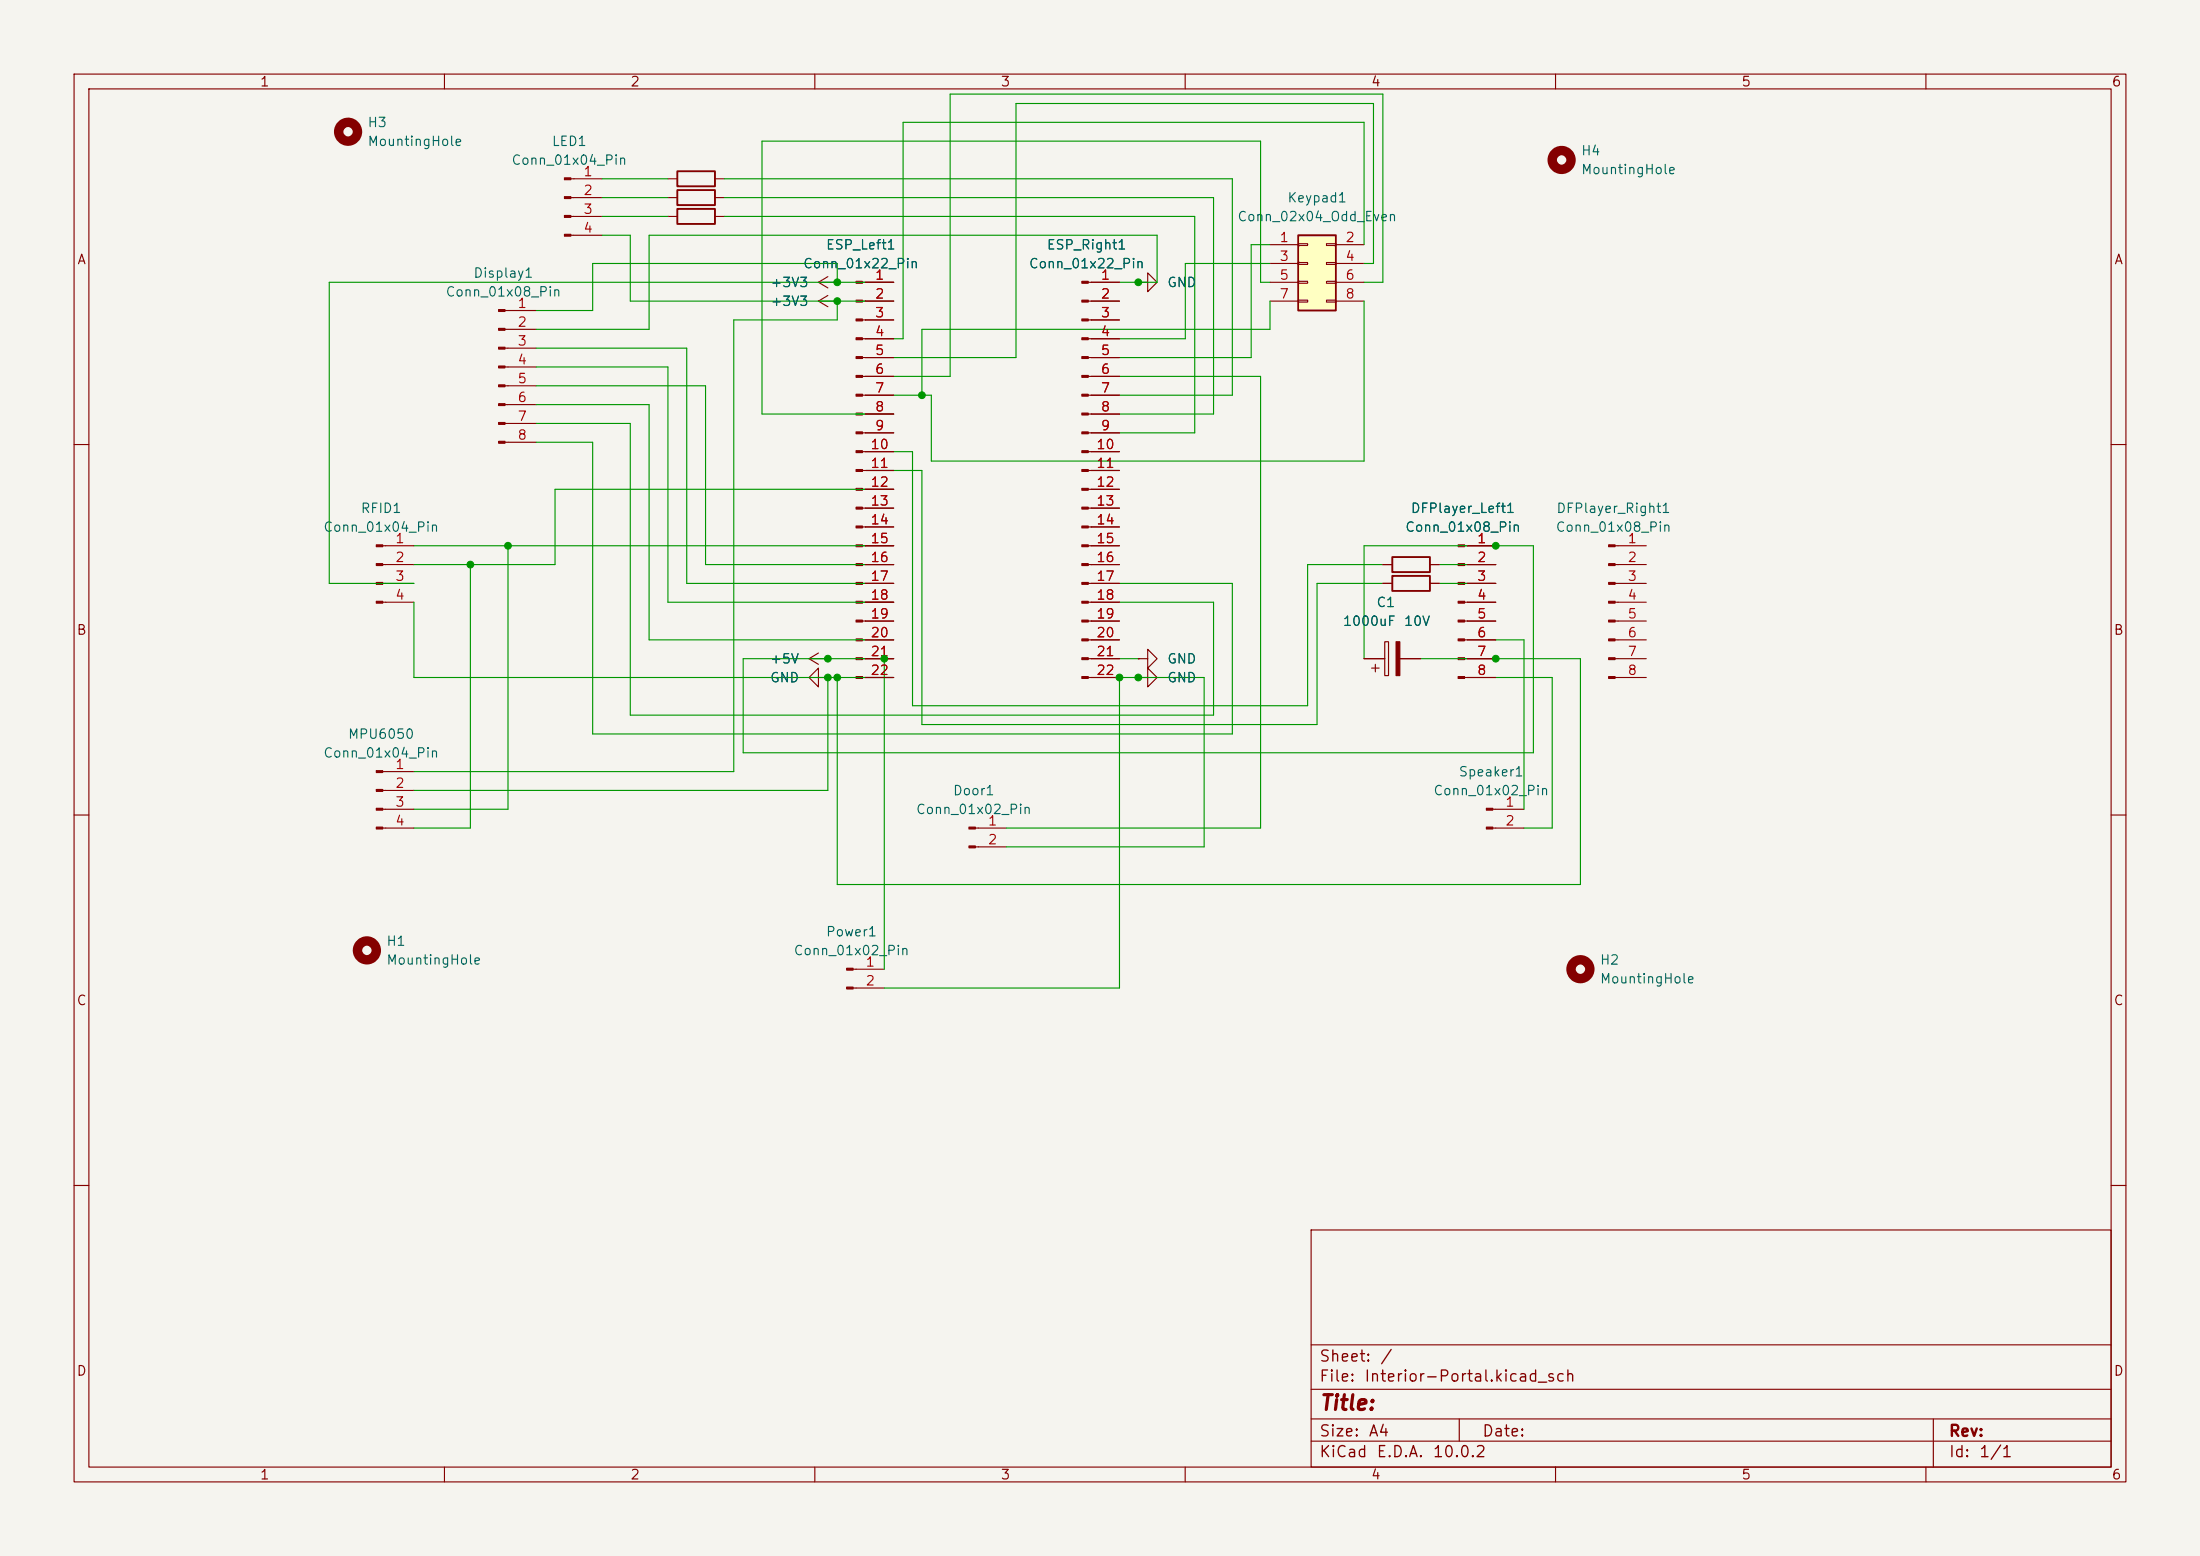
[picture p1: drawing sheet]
<svg xmlns="http://www.w3.org/2000/svg" width="297mm" height="210mm" viewBox="0 0 297 210" stroke-linecap="round" stroke-linejoin="round" font-family="sans-serif">
<path d="M0 0h297v210h-297z" fill="#f5f4ef" stroke="#f5f4ef" stroke-width=".14"/>
<g fill="none" stroke="#840000" stroke-width=".15">
<path d="M10 10h277v190h-277zM12 12h273v186h-273zM60 10v2M110 10v2M160 10v2M210 10v2M260 10v2M10 60h2M285 60h2M10 110h2M285 110h2M10 160h2"/>
<path d="M177 166h108v32h-108zM285 160h2M60 198v2M110 198v2M160 198v2M177 194.5h108M177 191.5h108M177 187.5h108M177 181.5h108M197 191.5v3M210 198v2M260 198v2"/>
<path d="M261 191.5v6.5"/>
</g>
<path d="M175.3 31.8h5v10.1h-5z" fill="#ffffc2"/>
<path d="M91.4 23.1h5.1v2h-5.1zM91.4 25.7h5.1v2h-5.1zM91.4 28.2h5.1v2h-5.1zM175.3 31.8h5v10.1h-5zM188 75.2h5v2h-5zM188 77.7h5v2.1h-5z" fill="none" stroke="#840000" stroke-width=".25"/>
<g fill="none" stroke="#840000" stroke-width=".15">
<path d="M77.1 24.1h4.2M77.1 26.7h4.2M77.1 29.2h4.2M77.1 31.8h4.2M90.2 24.1h1.2M90.2 26.7h1.2M90.2 29.2h1.2M96.5 24.1h1.3M96.5 26.7h1.3M96.5 29.2h1.3M110.5 38.1h2.5M110.5 38.1l1.3 .8"/>
<path d="M111.8 39.9l-1.3 .7M111.8 37.3l-1.3 .8M113 38.1h.1M116.4 38.1h4.2M146.9 38.1h4.2M153.7 38.1h1.2v-1.3l1.3 1.3-1.3 1.3v-1.3M153.7 38.1h.1M171.4 33h3.9M171.4 35.6h3.9M171.4 38.1h3.9M175.3 32.9h1.2v.2h-1.2zM175.3 35.4h1.2v.3h-1.2z"/>
<path d="M175.3 38h1.2v.2h-1.2zM179.1 32.9h1.2v.2h-1.2zM179.1 35.4h1.2v.3h-1.2zM179.1 38h1.2v.2h-1.2zM180.3 33h3.8M180.3 35.6h3.8M180.3 38.1h3.8M68.2 41.9h4.2M68.2 44.5h4.2M68.2 47h4.2M68.2 49.5h4.2M68.2 52.1h4.2"/>
<path d="M68.2 54.6h4.2M68.2 57.2h4.2M68.2 59.7h4.2M110.5 40.6h2.5M110.5 40.6l1.3 .8M113 40.6h.1M116.4 40.6h4.2M116.4 43.2h4.2M116.4 45.7h4.2M116.4 48.3h4.2M116.4 50.8h4.2M116.4 53.3h4.2"/>
<path d="M116.4 55.9h4.2M116.4 58.4h4.2M146.9 40.6h4.2M146.9 43.2h4.2M146.9 45.7h4.2M146.9 48.3h4.2M146.9 50.8h4.2M146.9 53.3h4.2M146.9 55.9h4.2M146.9 58.4h4.2M171.4 40.6h3.9M175.3 40.5h1.2v.3h-1.2z"/>
<path d="M179.1 40.5h1.2v.3h-1.2zM180.3 40.6h3.8M51.7 73.7h4.2M51.7 76.2h4.2M51.7 78.7h4.2M116.4 73.7h4.2M116.4 76.2h4.2M116.4 78.7h4.2M116.4 61h4.2M116.4 63.5h4.2M116.4 66h4.2M116.4 68.6h4.2"/>
<path d="M116.4 71.1h4.2M146.9 73.7h4.2M146.9 76.2h4.2M146.9 78.7h4.2M146.9 61h4.2M146.9 63.5h4.2M146.9 66h4.2M146.9 68.6h4.2M146.9 71.1h4.2M186.7 76.2h1.3M186.7 78.7h1.3M193 76.2h1.3"/>
<path d="M193 78.7h1.3M197.7 73.7h4.2M197.7 76.2h4.2M197.7 78.7h4.2M218 73.7h4.2M218 76.2h4.2M218 78.7h4.2M51.7 81.3h4.2M109.2 88.9h2.6M109.2 88.9l1.3 .8M110.5 91.4v-1.2l-1.3 1.2 1.3 1.3v-1.3h1.3M110.5 88.1l-1.3 .8"/>
<path d="M111.8 88.9h.1M111.8 91.4h.1M116.4 81.3h4.2M116.4 83.8h4.2M116.4 86.4h4.2M116.4 88.9h4.2M116.4 91.4h4.2M146.9 81.3h4.2M146.9 83.8h4.2M146.9 86.4h4.2M146.9 88.9h4.2M146.9 91.4h4.2"/>
<path d="M153.7 88.9h1.2v-1.3l1.3 1.3-1.3 1.3v-1.3M153.7 88.9h.1M153.7 91.4h1.2v-1.2l1.3 1.2-1.3 1.3v-1.3M153.7 91.4h.1M184.1 88.9h2.8M185.2 90.2h1M185.7 89.7v1M186.9 86.6h.6v4.6h-.6zM189 88.9h2.8M197.7 81.3h4.2M197.7 83.8h4.2M197.7 86.4h4.2"/>
<path d="M197.7 88.9h4.2M197.7 91.4h4.2M218 81.3h4.2M218 83.8h4.2M218 86.4h4.2M218 88.9h4.2M218 91.4h4.2M51.7 104.1h4.2M51.7 106.7h4.2M51.7 109.2h4.2M51.7 111.8h4.2M131.7 111.8h4.2"/>
<path d="M131.7 114.3h4.2M201.5 109.2h4.2M201.5 111.8h4.2M115.2 130.8h4.2M115.2 133.4h4.2"/>
</g>
<g fill="none" stroke="#840000" stroke-width="1.3">
<circle cx="47" cy="17.8" r="1.27"/>
<circle cx="210.8" cy="21.6" r="1.27"/>
<circle cx="49.5" cy="128.3" r="1.27"/>
<circle cx="213.4" cy="130.8" r="1.27"/>
</g>
<g fill="#840000" stroke="#840000" stroke-width=".15">
<path d="M50.8 104h.9v.3h-.9z"/>
<path d="M50.8 106.6h.9v.2h-.9z"/>
<path d="M50.8 109.1h.9v.2h-.9z"/>
<path d="M50.8 111.6h.9v.3h-.9z"/>
<path d="M50.8 73.5h.9v.3h-.9z"/>
<path d="M50.8 76.1h.9v.2h-.9z"/>
<path d="M50.8 78.6h.9v.3h-.9z"/>
<path d="M50.8 81.2h.9v.2h-.9z"/>
<path d="M196.8 73.5h.9v.3h-.9z"/>
<path d="M196.8 76.1h.9v.2h-.9z"/>
<path d="M196.8 78.6h.9v.3h-.9z"/>
<path d="M196.8 81.2h.9v.2h-.9z"/>
<path d="M196.8 83.7h.9v.2h-.9z"/>
<path d="M196.8 86.2h.9v.3h-.9z"/>
<path d="M196.8 88.8h.9v.2h-.9z"/>
<path d="M196.8 91.3h.9v.3h-.9z"/>
<path d="M114.3 130.7h.9v.2h-.9z"/>
<path d="M114.3 133.2h.9v.3h-.9z"/>
<path d="M146 38h.9v.2h-.9z"/>
<path d="M146 40.5h.9v.3h-.9z"/>
<path d="M146 43.1h.9v.2h-.9z"/>
<path d="M146 45.6h.9v.2h-.9z"/>
<path d="M146 48.1h.9v.3h-.9z"/>
<path d="M146 50.7h.9v.2h-.9z"/>
<path d="M146 53.2h.9v.3h-.9z"/>
<path d="M146 55.8h.9v.2h-.9z"/>
<path d="M146 58.3h.9v.2h-.9z"/>
<path d="M146 60.8h.9v.3h-.9z"/>
<path d="M146 63.4h.9v.2h-.9z"/>
<path d="M146 65.9h.9v.3h-.9z"/>
<path d="M146 68.5h.9v.2h-.9z"/>
<path d="M146 71h.9v.2h-.9z"/>
<path d="M146 73.5h.9v.3h-.9z"/>
<path d="M146 76.1h.9v.2h-.9z"/>
<path d="M146 78.6h.9v.3h-.9z"/>
<path d="M146 81.2h.9v.2h-.9z"/>
<path d="M146 83.7h.9v.2h-.9z"/>
<path d="M146 86.2h.9v.3h-.9z"/>
<path d="M146 88.8h.9v.2h-.9z"/>
<path d="M146 91.3h.9v.3h-.9z"/>
<path d="M115.6 38h.8v.2h-.8z"/>
<path d="M115.6 40.5h.8v.3h-.8z"/>
<path d="M115.6 43.1h.8v.2h-.8z"/>
<path d="M115.6 45.6h.8v.2h-.8z"/>
<path d="M115.6 48.1h.8v.3h-.8z"/>
<path d="M115.6 50.7h.8v.2h-.8z"/>
<path d="M115.6 53.2h.8v.3h-.8z"/>
<path d="M115.6 55.8h.8v.2h-.8z"/>
<path d="M115.6 58.3h.8v.2h-.8z"/>
<path d="M115.6 60.8h.8v.3h-.8z"/>
<path d="M115.6 63.4h.8v.2h-.8z"/>
<path d="M115.6 65.9h.8v.3h-.8z"/>
<path d="M115.6 68.5h.8v.2h-.8z"/>
<path d="M115.6 71h.8v.2h-.8z"/>
<path d="M115.6 73.5h.8v.3h-.8z"/>
<path d="M115.6 76.1h.8v.2h-.8z"/>
<path d="M115.6 78.6h.8v.3h-.8z"/>
<path d="M115.6 81.2h.8v.2h-.8z"/>
<path d="M115.6 83.7h.8v.2h-.8z"/>
<path d="M115.6 86.2h.8v.3h-.8z"/>
<path d="M115.6 88.8h.8v.2h-.8z"/>
<path d="M115.6 91.3h.8v.3h-.8z"/>
<path d="M130.8 111.6h.9v.3h-.9z"/>
<path d="M130.8 114.2h.9v.2h-.9z"/>
<path d="M67.3 41.8h.9v.2h-.9z"/>
<path d="M67.3 44.3h.9v.3h-.9z"/>
<path d="M67.3 46.9h.9v.2h-.9z"/>
<path d="M67.3 49.4h.9v.3h-.9z"/>
<path d="M67.3 51.9h.9v.3h-.9z"/>
<path d="M67.3 54.5h.9v.2h-.9z"/>
<path d="M67.3 57h.9v.3h-.9z"/>
<path d="M67.3 59.6h.9v.2h-.9z"/>
<path d="M76.2 24h.9v.3h-.9z"/>
<path d="M76.2 26.5h.9v.3h-.9z"/>
<path d="M76.2 29.1h.9v.2h-.9z"/>
<path d="M76.2 31.6h.9v.3h-.9z"/>
<path d="M217.2 73.5h.8v.3h-.8z"/>
<path d="M217.2 76.1h.8v.2h-.8z"/>
<path d="M217.2 78.6h.8v.3h-.8z"/>
<path d="M217.2 81.2h.8v.2h-.8z"/>
<path d="M217.2 83.7h.8v.2h-.8z"/>
<path d="M217.2 86.2h.8v.3h-.8z"/>
<path d="M217.2 88.8h.8v.2h-.8z"/>
<path d="M217.2 91.3h.8v.3h-.8z"/>
<path d="M188.5 86.6h.5v4.6h-.5z"/>
<path d="M200.7 109.1h.8v.2h-.8z"/>
<path d="M200.7 111.6h.8v.3h-.8z"/>
</g>
<g fill="none" stroke="#009600" stroke-width=".15">
<path d="M81.3 31.8h3.8v8.8h35.5M81.3 26.7h8.9M81.3 24.1h8.9M81.3 29.2h8.9M97.8 29.2h63.5v29.2h-10.2M97.8 24.1h68.6v29.2h-15.3M97.8 26.7h66v29.2h-12.7M113 38.1v-2.5h-33v6.3h-7.6M120.6 38.1h-76.2v40.6h11.5M151.1 38.1h5.1v-6.3h-68.6v12.7h-15.2M171.4 33h-2.5v15.3h-17.8M171.4 38.1h-1.2v-19h-67.3v36.8h17.7"/>
<path d="M171.4 35.6h-11.4v10.1h-8.9M184.1 38.1h2.6v-25.4h-58.4v38.1h-7.7M184.1 33v-16.5h-62.2v29.2h-1.3M184.1 35.6h1.3v-21.6h-48.2v34.3h-16.6M72.4 59.7h7.6v39.4h86.4v-20.4h-15.3M72.4 57.2h12.7v39.3h78.7v-15.2h-12.7M72.4 54.6h15.2v31.8h33M72.4 52.1h22.8v24.1h25.4M72.4 49.5h17.8v31.8h30.4M72.4 47h20.3v31.7h27.9M113 40.6v2.6h-13.9v60.9h-43.2M151.1 50.8h19.1v61h-34.3"/>
<path d="M171.4 40.6v3.9h-46.9v8.8M184.1 40.6v21.6h-58.4v-8.9h-5.1M55.9 73.7h64.7M63.5 76.2v35.6h-7.6M68.6 73.7v35.5h-12.7M120.6 66h-45.7v10.2h-19M120.6 61h2.6v34.3h53.3v-19.1h10.2M120.6 63.5h3.9v34.3h53.3v-19.1h8.9M194.3 76.2h7.6M194.3 78.7h7.6M55.9 81.3v10.1h64.7M111.8 91.4v15.3h-55.9"/>
<path d="M119.4 88.9v41.9M120.6 88.9h-20.3v12.7h106.7v-27.9h-22.9v15.2M151.1 88.9h2.6M191.8 88.9h21.6v30.5h-100.4v-28M201.9 91.4h7.6v20.4h-3.8M201.9 86.4h3.8v22.8M135.9 114.3h26.7v-22.9h-11.5v42h-31.7"/>
</g>
<g fill="#009600" stroke="#009600" stroke-width=".14">
<circle cx="124.5" cy="53.3" r=".46"/>
<circle cx="153.7" cy="38.1" r=".46"/>
<circle cx="111.8" cy="88.9" r=".46"/>
<circle cx="113" cy="91.4" r=".46"/>
<circle cx="119.4" cy="88.9" r=".46"/>
<circle cx="63.5" cy="76.2" r=".46"/>
<circle cx="68.6" cy="73.7" r=".46"/>
<circle cx="111.8" cy="91.4" r=".46"/>
<circle cx="113" cy="40.6" r=".46"/>
<circle cx="113" cy="38.1" r=".46"/>
<circle cx="153.7" cy="91.4" r=".46"/>
<circle cx="151.1" cy="91.4" r=".46"/>
<circle cx="201.9" cy="73.7" r=".46"/>
<circle cx="201.9" cy="88.9" r=".46"/>
</g>
<text font-size="2" fill="#840000" x="178" y="190.8">Title:</text>
<g font-size="1.5" fill="#840000">
<text x="178" y="184.2">Sheet:</text>
<text x="186.2" y="184.2">/</text>
<text x="178" y="186.9">File:</text>
<text x="184.1" y="186.9">Interior-Portal.kicad_sch</text>
<text x="178" y="197.1">KiCad</text>
<text x="178" y="194.3">Size:</text>
<text x="184.7" y="194.3">A4</text>
<text x="185.7" y="197.1">E.D.A.</text>
<text x="193.3" y="197.1">10.0.2</text>
<text x="200" y="194.3">Date:</text>
<text x="263" y="194.3">Rev:</text>
<text x="263" y="197.1">Id:</text>
<text x="267.1" y="197.1">1/1</text>
</g>
<g font-size="1.3" fill="#840000">
<text x="35" y="12">1</text>
<text x="85" y="12">2</text>
<text x="135" y="12">3</text>
<text x="185" y="12">4</text>
<text x="235" y="12">5</text>
<text x="285" y="12">6</text>
<text x="10.3" y="36">A</text>
<text x="285.3" y="36">A</text>
<text x="10.3" y="86">B</text>
<text x="285.3" y="86">B</text>
<text x="10.3" y="136">C</text>
<text x="285.3" y="136">C</text>
<text x="10.3" y="186">D</text>
<text x="285.3" y="186">D</text>
<text x="35" y="200">1</text>
<text x="85" y="200">2</text>
<text x="135" y="200">3</text>
<text x="185" y="200">4</text>
<text x="235" y="200">5</text>
<text x="285" y="200">6</text>
</g>
<g font-size="1.3" fill="#006464">
<text x="49.5" y="17.5">H3</text>
<text x="49.5" y="20">MountingHole</text>
<text x="69" y="22.6">Conn_01x04_Pin</text>
<text x="74.4" y="20">LED1</text>
<text x="213.4" y="21.3">H4</text>
<text x="213.4" y="23.8">MountingHole</text>
<text x="173.7" y="27.6">Keypad1</text>
<text x="111.4" y="34">ESP_Left1</text>
<text x="141.2" y="34">ESP_Right1</text>
<text x="167" y="30.2">Conn_02x04_Odd_Even</text>
<text x="60.1" y="40.3">Conn_01x08_Pin</text>
<text x="63.8" y="37.8">Display1</text>
<text x="103.9" y="41.6">+3V3</text>
<text x="103.9" y="39.1">+3V3</text>
<text x="108.3" y="36.5">Conn_01x22_Pin</text>
<text x="138.8" y="36.5">Conn_01x22_Pin</text>
<text x="157.5" y="39.1">GND</text>
<text x="48.6" y="69.6">RFID1</text>
<text x="190.4" y="69.6">DFPlayer_Left1</text>
<text x="210" y="69.6">DFPlayer_Right1</text>
<text x="43.6" y="72.1">Conn_01x04_Pin</text>
<text x="189.6" y="72.1">Conn_01x08_Pin</text>
<text x="209.9" y="72.1">Conn_01x08_Pin</text>
<text x="185.7" y="82.3">C1</text>
<text x="103.9" y="89.9">+5V</text>
<text x="157.5" y="89.9">GND</text>
<text x="181.2" y="84.8">1000uF</text>
<text x="189.4" y="84.8">10V</text>
<text x="103.9" y="92.4">GND</text>
<text x="157.5" y="92.4">GND</text>
<text x="46.9" y="100">MPU6050</text>
<text x="43.6" y="102.6">Conn_01x04_Pin</text>
<text x="128.6" y="107.7">Door1</text>
<text x="193.4" y="107.7">Conn_01x02_Pin</text>
<text x="196.8" y="105.1">Speaker1</text>
<text x="123.6" y="110.2">Conn_01x02_Pin</text>
<text x="52.1" y="128">H1</text>
<text x="52.1" y="130.5">MountingHole</text>
<text x="107.1" y="129.2">Conn_01x02_Pin</text>
<text x="111.4" y="126.7">Power1</text>
<text x="215.9" y="130.5">H2</text>
<text x="215.9" y="133.1">MountingHole</text>
</g>
<g font-size="1.3" fill="#a90000">
<text x="78.7" y="24.1">1</text>
<text x="78.7" y="26.6">2</text>
<text x="78.7" y="29.2">3</text>
<text x="78.7" y="31.7">4</text>
<text x="172.6" y="33">1</text>
<text x="172.6" y="35.5">3</text>
<text x="181.5" y="33">2</text>
<text x="181.5" y="35.5">4</text>
<text x="69.8" y="41.9">1</text>
<text x="118" y="38.1">1</text>
<text x="118" y="40.6">2</text>
<text x="148.5" y="38.1">1</text>
<text x="148.5" y="40.6">2</text>
<text x="172.6" y="38.1">5</text>
<text x="172.6" y="40.6">7</text>
<text x="181.5" y="38.1">6</text>
<text x="181.5" y="40.6">8</text>
<text x="69.8" y="44.4">2</text>
<text x="69.8" y="47">3</text>
<text x="118" y="43.2">3</text>
<text x="118" y="45.7">4</text>
<text x="148.5" y="43.2">3</text>
<text x="148.5" y="45.7">4</text>
<text x="69.8" y="49.5">4</text>
<text x="69.8" y="52">5</text>
<text x="118" y="48.2">5</text>
<text x="118" y="50.8">6</text>
<text x="118" y="53.3">7</text>
<text x="148.5" y="48.2">5</text>
<text x="148.5" y="50.8">6</text>
<text x="148.5" y="53.3">7</text>
<text x="69.8" y="54.6">6</text>
<text x="69.8" y="57.1">7</text>
<text x="69.8" y="59.7">8</text>
<text x="118" y="55.9">8</text>
<text x="118" y="58.4">9</text>
<text x="148.5" y="55.9">8</text>
<text x="148.5" y="58.4">9</text>
<text x="117.4" y="60.9">10</text>
<text x="117.4" y="63.5">11</text>
<text x="147.9" y="60.9">10</text>
<text x="147.9" y="63.5">11</text>
<text x="117.4" y="66">12</text>
<text x="117.4" y="68.6">13</text>
<text x="117.4" y="71.1">14</text>
<text x="147.9" y="66">12</text>
<text x="147.9" y="68.6">13</text>
<text x="147.9" y="71.1">14</text>
<text x="53.3" y="73.6">1</text>
<text x="53.3" y="76.2">2</text>
<text x="117.4" y="73.6">15</text>
<text x="117.4" y="76.2">16</text>
<text x="147.9" y="73.6">15</text>
<text x="147.9" y="76.2">16</text>
<text x="199.3" y="73.6">1</text>
<text x="199.3" y="76.2">2</text>
<text x="219.6" y="73.6">1</text>
<text x="219.6" y="76.2">2</text>
<text x="53.3" y="78.7">3</text>
<text x="53.3" y="81.3">4</text>
<text x="117.4" y="78.7">17</text>
<text x="117.4" y="81.3">18</text>
<text x="117.4" y="83.8">19</text>
<text x="147.9" y="78.7">17</text>
<text x="147.9" y="81.3">18</text>
<text x="147.9" y="83.8">19</text>
<text x="199.3" y="78.7">3</text>
<text x="199.3" y="81.3">4</text>
<text x="199.3" y="83.8">5</text>
<text x="219.6" y="78.7">3</text>
<text x="219.6" y="81.3">4</text>
<text x="219.6" y="83.8">5</text>
<text x="117.4" y="86.3">20</text>
<text x="117.4" y="88.9">21</text>
<text x="147.9" y="86.3">20</text>
<text x="147.9" y="88.9">21</text>
<text x="199.3" y="86.3">6</text>
<text x="199.3" y="88.9">7</text>
<text x="219.6" y="86.3">6</text>
<text x="219.6" y="88.9">7</text>
<text x="117.4" y="91.4">22</text>
<text x="147.9" y="91.4">22</text>
<text x="199.3" y="91.4">8</text>
<text x="219.6" y="91.4">8</text>
<text x="53.3" y="104.1">1</text>
<text x="53.3" y="106.7">2</text>
<text x="53.3" y="109.2">3</text>
<text x="53.3" y="111.7">4</text>
<text x="133.3" y="111.7">1</text>
<text x="203.1" y="109.2">1</text>
<text x="203.1" y="111.7">2</text>
<text x="133.3" y="114.3">2</text>
<text x="116.8" y="130.8">1</text>
<text x="116.8" y="133.3">2</text>
</g>
</svg>
